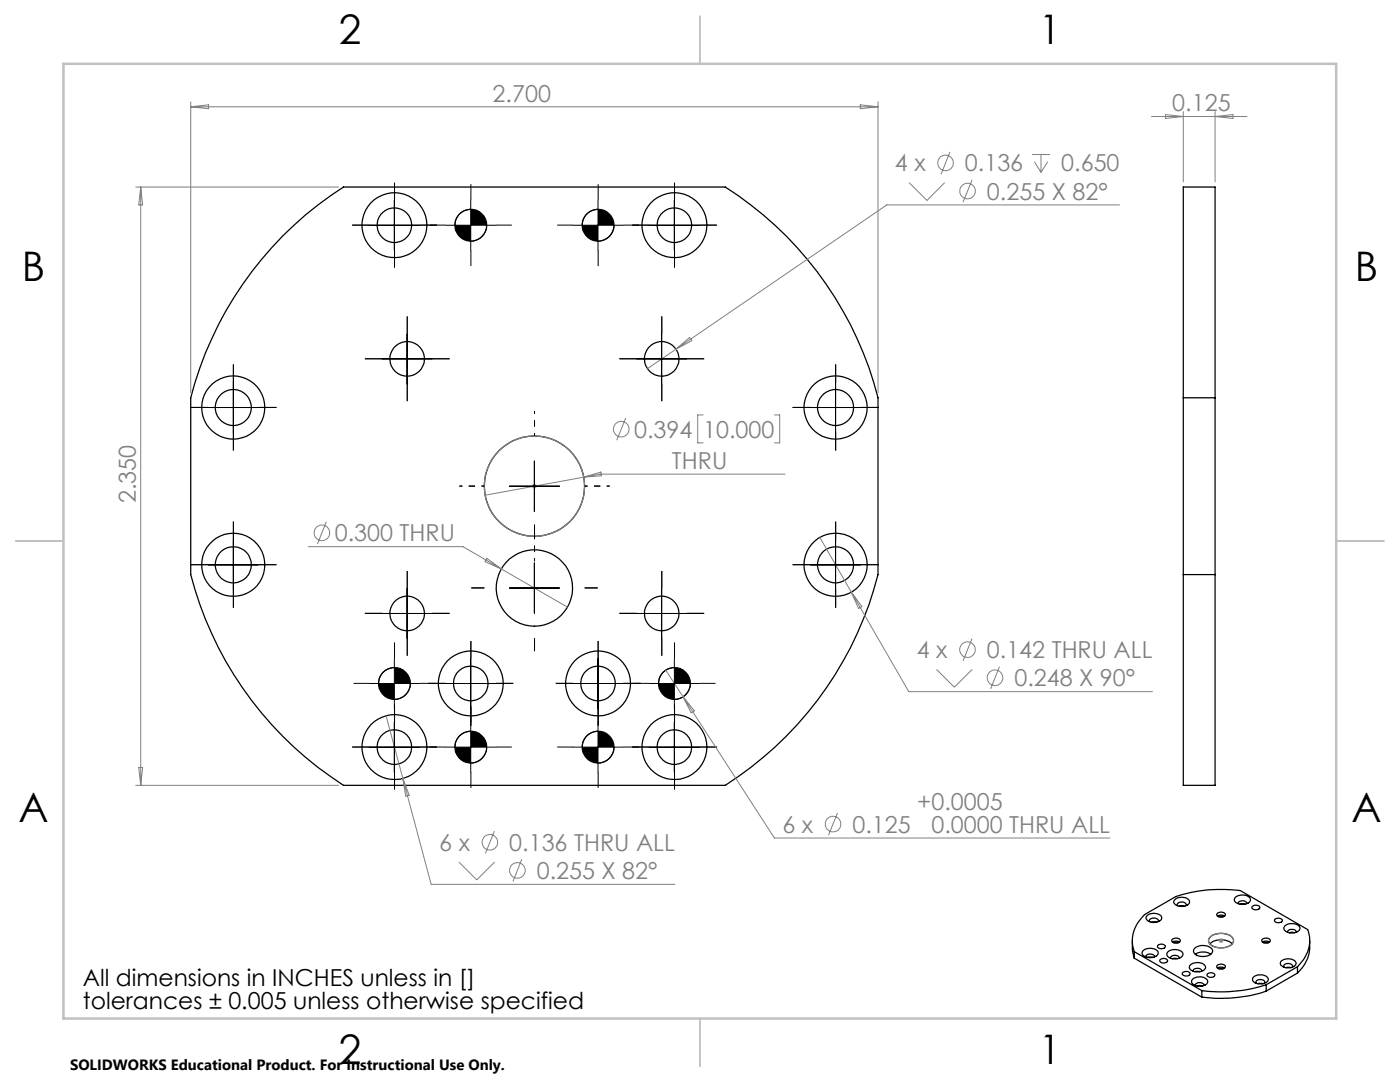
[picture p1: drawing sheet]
<svg xmlns="http://www.w3.org/2000/svg" width="279mm" height="216mm" viewBox="0 0 279 216" stroke-linecap="round" stroke-linejoin="round" font-family="sans-serif">
<g fill="none" stroke="#000" stroke-width=".25">
<path d="M56.4 47.1a69.4 69.4 0 0 1 12.1-9.8h76.2a70.6 70.6 0 0 1 30.5 42.1v35.3a70.7 70.7 0 0 1-30.5 42h-76.2a71 71 0 0 1-30.4-42v-35.3a70.9 70.9 0 0 1 18.3-32.3zM236.1 79.4v-42.1h6.4v42.1M236.1 79.4v35.3M236.1 79.4h6.4M242.5 79.4v35.3M236.1 114.7v42h6.4v-42M236.1 114.7h6.4M234.5 179.5a1.97 1.97 0 0 1 2.9 .4 1.34 1.34 0 0 1-1.7 1 1.15 1.15 0 0 1-1.4-1.1zM246.6 179a2.03 2.03 0 0 1 3 .5 1.43 1.43 0 0 1-2 .9 1.17 1.17 0 0 1-1.3-1zM226 187.7v2.2l.4 1.3M226.4 189.9a6.7 6.7 0 0 1 2-7.4l6.3-3.6a29.1 29.1 0 0 1 12.8-1.2l13.5 7.8a6.7 6.7 0 0 1-2.1 7.4M226.4 189.9l13.5 7.8"/>
<path d="M226.4 189.9v1.3M226.4 191.2l13.5 7.8M228.2 189.7a2.19 2.19 0 0 1 2.9 .3 1.4 1.4 0 0 1-1.9 1.1 .97 .97 0 0 1-1-.3 .97 .97 0 0 1-.1-1zM228.7 191a.94 .94 0 0 1 .8-.6 .94 .94 0 0 1 .9 .5v.1M229 182.6a2.16 2.16 0 0 1 2.8 .4 1.18 1.18 0 0 1-1.4 1.1l-.5-.1a.97 .97 0 0 1-1.1-1.2zM229 191h1M229.5 183.9a.54 .54 0 0 1 .1-.6 .54 .54 0 0 1 .6-.1 .63 .63 0 0 1 .7 0 .63 .63 0 0 1 .2 .7M229.8 184h1M231.1 188.6h.1a.99 .99 0 0 1 1.4 .2 .9 .9 0 0 1-1.6 0zM231.5 191.5l.1-.1a.9 .9 0 0 1 1.4 .4 .86 .86 0 0 1-.8 .4 .86 .86 0 0 1-.7-.6zM233 190a2.16 2.16 0 0 1 3.1 .2 1.4 1.4 0 0 1-1.9 1.1 .97 .97 0 0 1-1-.3 .97 .97 0 0 1-.2-1zM233.6 191.2a.94 .94 0 0 1 .9-.6 .94 .94 0 0 1 .8 .6"/>
<path d="M233.9 187.5l.4-.2a.79 .79 0 0 1 1.2 .5v.1a1.1 1.1 0 0 1-1.7-.2zM234 191.3l.4-.1 .6 .1M234 188l.6-.2 .8 .2M234.2 188.1h1M235 180.7a.62 .62 0 0 1 .2-.6 .62 .62 0 0 1 .7-.1 .57 .57 0 0 1 .6 .1 .57 .57 0 0 1 .1 .6M235.3 180.8l.4-.1 .6 .1M236.1 194l.3-.1a.7 .7 0 0 1 1.1 .6 .94 .94 0 0 1-1.6-.2zM237.6 192.5a1.99 1.99 0 0 1 3 .5 1.77 1.77 0 0 1-2.4 .9 .87 .87 0 0 1-.7-1.3zM238.1 195.3a2.03 2.03 0 0 1 2.9 .5 1.43 1.43 0 0 1-1.9 1 1.23 1.23 0 0 1-1.3-1.1zM238.1 193.8a.95 .95 0 0 1 1.6-.3l.1 .3M238.4 189.2a2.57 2.57 0 0 1 3.6 .3 1.26 1.26 0 0 1-1.4 1.3 1.9 1.9 0 0 1-2.4-1zM238.5 193.9h1"/>
<path d="M238.5 196.6a.94 .94 0 0 1 .9-.5 .94 .94 0 0 1 .9 .5M238.5 190.4l.2-.1a2.94 2.94 0 0 1 2.9 .1M238.9 196.7l.4-.1 .6 .1M239.9 197.7v1.3M240.9 194.3l.4-.1a.67 .67 0 0 1 .7-.1 .67 .67 0 0 1 .4 .6l-.1 .1a.82 .82 0 0 1-.8 .2 .82 .82 0 0 1-.6-.6zM241.4 188.3a3.5 3.5 0 0 1 4.5 0M241.6 186.9a3.4 3.4 0 0 1 4.3 .2 1.07 1.07 0 0 1-.6 1.7 3.3 3.3 0 0 1-4.1-.8v-.6zM242.9 192.7l.6-.3a.67 .67 0 0 1 .7 0 .67 .67 0 0 1 .3 .7 1.01 1.01 0 0 1-1.7-.3zM242.9 182.3l.4-.2a.73 .73 0 0 1 .8-.1 .73 .73 0 0 1 .4 .7 1.04 1.04 0 0 1-1.7-.3zM243 193.2l.2-.2a1.15 1.15 0 0 1 1.2 .2M243 182.8l.2-.1a1.15 1.15 0 0 1 1.2 .1M243.2 193.3h1"/>
<path d="M243.2 182.9h1M247.1 180.3a.94 .94 0 0 1 .8-.6 .94 .94 0 0 1 .9 .6M247.4 180.4h1.1M249.9 180.9a.92 .92 0 0 1 1.5 .3 .94 .94 0 0 1-1.6-.2zM250.2 195a1.97 1.97 0 0 1 2.9 .4 1.66 1.66 0 0 1-2.3 .8 .76 .76 0 0 1-.7-.4 .76 .76 0 0 1 .1-.8zM250.7 196.2a.64 .64 0 0 1 .2-.7 .64 .64 0 0 1 .7-.1 .6 .6 0 0 1 .6 .2 .6 .6 0 0 1 .1 .6M251 196.3h1M251.9 187.4l.4-.1a.71 .71 0 0 1 .8-.1 .71 .71 0 0 1 .3 .7 .99 .99 0 0 1-1.6-.3zM252 188l.5-.2 .9 .2M252.2 188.1h1M252.7 196.5a29.8 29.8 0 0 1-12.8 1.2M252.7 197.8a29.1 29.1 0 0 1-12.8 1.2"/>
<path d="M252.7 196.5v1.3M254.4 183.4h.1a.99 .99 0 0 1 1.4 .3 .9 .9 0 0 1-1.5-.1zM255.7 191.8a2.15 2.15 0 0 1 2.9 .2 1.22 1.22 0 0 1-1.6 1.1h-.2a1.09 1.09 0 0 1-1.2-1.1zM256.3 193a.71 .71 0 0 1 .3-.7 .71 .71 0 0 1 .7 0 .51 .51 0 0 1 .5 .1 .51 .51 0 0 1 .1 .6M256.5 184.7a2.14 2.14 0 0 1 2.9 .3 1.19 1.19 0 0 1-1.4 1.2h-.3a1.26 1.26 0 0 1-1.5-1.1zM256.6 193.1h1M257 186a.94 .94 0 0 1 .8-.5 .94 .94 0 0 1 .9 .5M257.3 186.1l.4-.1 .6 .1M258.9 192.9l-6.2 3.6M258.9 192.9v1.3M258.9 194.2l-6.2 3.6M261.4 187.7v1.3a6.9 6.9 0 0 1-2.5 5.2"/>
<circle cx="78.7" cy="44.9" r="3.5"/>
<circle cx="78.7" cy="44.9" r="6.5"/>
<circle cx="93.9" cy="44.9" r="3.2"/>
<circle cx="119.3" cy="44.9" r="3.2"/>
<circle cx="134.6" cy="44.9" r="3.5"/>
<circle cx="134.6" cy="44.9" r="6.5"/>
<circle cx="81.3" cy="71.6" r="3.4"/>
<circle cx="132.1" cy="71.6" r="3.4"/>
<circle cx="46.6" cy="81.3" r="6.3"/>
<circle cx="46.6" cy="81.3" r="3.6"/>
<circle cx="106.7" cy="97" r="10"/>
<circle cx="166.8" cy="81.3" r="3.6"/>
<circle cx="166.8" cy="81.3" r="6.3"/>
<circle cx="46.5" cy="112.7" r="6.3"/>
<circle cx="46.6" cy="112.7" r="3.6"/>
<circle cx="106.7" cy="117.3" r="7.6"/>
<circle cx="166.8" cy="112.7" r="3.6"/>
<circle cx="166.8" cy="112.7" r="6.3"/>
<circle cx="78.7" cy="136.4" r="3.2"/>
<circle cx="81.3" cy="122.4" r="3.4"/>
<circle cx="93.9" cy="136.4" r="3.5"/>
<circle cx="94" cy="136.4" r="6.5"/>
<circle cx="119.3" cy="136.4" r="3.5"/>
<circle cx="119.4" cy="136.4" r="6.5"/>
<circle cx="132.1" cy="122.4" r="3.4"/>
<circle cx="134.6" cy="136.4" r="3.2"/>
<circle cx="78.7" cy="149.1" r="3.5"/>
<circle cx="78.7" cy="149.1" r="6.5"/>
<circle cx="93.9" cy="149.1" r="3.2"/>
<circle cx="119.3" cy="149.1" r="3.2"/>
<circle cx="134.6" cy="149.1" r="3.5"/>
<circle cx="134.6" cy="149.1" r="6.5"/>
</g>
<g fill="none" stroke="#808080" stroke-width=".2">
<path d="M27.1 37.3h40.5M28.1 37.3l.4 3.6h-.8zM28.1 37.3v119.4M38.1 20.3v58.1M38.1 21.3h137.1M38.1 21.3l3.5-.4v.8zM171.7 20.9l3.5 .4-3.5 .4zM175.2 20.3v58.1M181.4 36.4l3.6 3.6 3.5-3.6M189.6 30.3l-1.8 4.4M194 35.9l-1.8 4.5M206 30.8h3.5"/>
<path d="M206.4 32.3l1.4 2.1M207.8 30.8v3.6M209.1 32.3l-1.3 2.1M229.8 23.2h19M232.6 22.9l3.5 .3-3.5 .4zM236.1 22.3v14M242.5 22.3v14M242.5 23.2l3.6-.3v.7zM223.4 40.9h-46.4l-42.1 28.8M134.9 69.7l-5.7 3.9M134.9 69.7l2.7-2.4 .5 .7zM106.2 97h1"/>
<path d="M106.3 96.7l.7 .7M106.6 96.5v1M107 96.7l-.7 .7M116.5 95.2l-19.7 3.6M116.5 95.2l3.4-1 .2 .7zM124.9 83.4l-1.8 4.4M140.3 82.8h-1.1v5.6h1.1M154.6 82.8h1v5.6h-1M156.7 94.6h-37l-3.2 .6M61.5 109.1h30.9l7.6 4.4M65.1 104.1l-1.7 4.4M97.2 111.4l2.8 2.1-3.2-1.4z"/>
<path d="M100 113.5l13.2 7.6M163.6 107.2l17.8 30.8h48.6M169.9 118.1l2.1 2.9-.7 .4zM132.9 133.7l21.7 33.5h66.9M136.3 139l2.3 2.8-.7 .4zM186.9 133.6l3.6 3.5 3.5-3.5M194 127.4l-1.8 4.5M199.5 133l-1.8 4.5M27.1 156.7h40.5M27.7 153.1h.8l-.4 3.6zM77 142.8l9 33.7h48.7M80.4 155.3l1.3 3.4-.7 .2z"/>
<path d="M91.6 172l3.5 3.6 3.6-3.6M98.7 165.8l-1.8 4.5M104.1 171.4l-1.7 4.5M167.1 162.2l-1.8 4.5M243.2 187.7h1M243.3 187.3l.8 .7M243.7 187.2v1M244.1 187.3l-.8 .7"/>
<circle cx="188.7" cy="32.5" r="1.55"/>
<circle cx="193.1" cy="38.1" r="1.55"/>
<circle cx="124" cy="85.6" r="1.56"/>
<circle cx="64.2" cy="106.3" r="1.55"/>
<circle cx="193.1" cy="129.6" r="1.55"/>
<circle cx="198.6" cy="135.2" r="1.55"/>
<circle cx="97.7" cy="168.1" r="1.56"/>
<circle cx="103.2" cy="173.7" r="1.56"/>
<circle cx="166.3" cy="164.4" r="1.56"/>
</g>
<g fill="none" stroke="#000" stroke-width=".2">
<path d="M78.7 39.9v10.1M93.9 39.9v10.1M119.3 39.9v10.1M134.6 39.9v10.1M73.7 44.9h10M89 44.9h10M93.9 41.8a3.2 3.2 0 0 0-3.1 3.1M97.1 44.9a3.1 3.1 0 0 1-3.2 3.2M114.4 44.9h10M119.3 41.8a3.2 3.2 0 0 0-3.1 3.1M122.5 44.9a3.1 3.1 0 0 1-3.2 3.2M129.6 44.9h10"/>
<path d="M46.6 76.3v10M76.3 71.6h10M81.2 66.6v10M127.1 71.6h10M132 66.6v10M166.8 76.3v10M41.6 81.3h9.9M101.7 97h10M106.6 92v10M161.7 81.3h10.1M41.6 112.7h9.9M46.6 107.7v10"/>
<path d="M81.2 117.4v10M101.7 117.3h10M106.6 112.3v10M132 117.4v10M161.7 112.7h10.1M166.8 107.7v10M73.7 136.4h10M76.3 122.4h10M78.7 133.2a3.2 3.2 0 0 0-3.2 3.2M78.7 131.4v10M81.9 136.4a3.1 3.1 0 0 1-3.2 3.2M89 136.4h10"/>
<path d="M93.9 131.4v10M114.4 136.4h10M119.3 131.4v10M127.1 122.4h10M129.6 136.4h10M134.6 133.2a3.2 3.2 0 0 0-3.2 3.2M134.6 131.4v10M137.8 136.4a3.1 3.1 0 0 1-3.2 3.2M73.7 149.1h10M78.7 144.1v10M89 149.1h10M93.9 145.9a3.2 3.2 0 0 0-3.1 3.2"/>
<path d="M93.9 144.1v10M97.1 149.1a3.1 3.1 0 0 1-3.2 3.2M114.4 149.1h10M119.3 145.9a3.2 3.2 0 0 0-3.1 3.2M119.3 144.1v10M122.5 149.1a3.1 3.1 0 0 1-3.2 3.2M129.6 149.1h10M134.6 144.1v10"/>
</g>
<g fill="none" stroke="#808080" stroke-width=".25">
<path d="M241.5 187a3.5 3.5 0 0 1 4.6 .2 1.34 1.34 0 0 1-1.3 1.8 3.2 3.2 0 0 1-3.6-1 .95 .95 0 0 1 .3-1z"/>
<circle cx="106.6" cy="97" r="10"/>
</g>
<g fill="none" stroke="#000" stroke-width=".2" stroke-dasharray="15.2 1.3 1.3 1.3" stroke-linecap="butt">
<path d="M78.7 39.9v-3.4M94 39.9v-3.2M119.4 39.9v-3.2M134.6 39.9v-3.4M73.7 44.9h-3.4M78.7 49.9v3.5M83.7 44.9h3.5M89 44.9h-3.2M94 49.9v3.2M99 44.9h3.1M114.4 44.9h-3.2M119.4 49.9v3.2"/>
<path d="M124.4 44.9h3.1M129.6 44.9h-3.4M134.6 49.9v3.5M139.6 44.9h3.5M46.6 76.3v-3.6M76.3 71.6h-3.5M81.3 66.6v-3.5M81.3 76.6v3.4M86.3 71.6h3.4M127.1 71.6h-3.5M132.1 66.6v-3.5M132.1 76.6v3.4"/>
<path d="M137.1 71.6h3.4M166.8 76.3v-3.6M41.6 81.3h-3.6M46.6 86.3v3.6M51.6 81.3h3.6M161.8 81.3h-3.6M166.8 86.3v3.6M171.8 81.3h3.6M41.6 112.7h-3.6M46.6 107.7v-3.6M46.6 117.7v3.6M51.6 112.7h3.6"/>
<path d="M81.3 117.4v-3.5M96.7 117.3h-2.6M106.7 107.3v-2.6M116.7 117.3h2.6M132.1 117.4v-3.5M161.8 112.7h-3.6M166.8 107.7v-3.6M166.8 117.7v3.6M171.8 112.7h3.6M73.7 136.4h-3.1M76.3 122.4h-3.5M78.7 131.4v-3.2"/>
<path d="M81.3 127.4v3.4M83.7 136.4h3.2M86.3 122.4h3.4M89 136.4h-3.5M94 131.4v-3.5M99 136.4h3.4M106.7 127.3v2.6M114.4 136.4h-3.5M119.4 131.4v-3.5M124.4 136.4h3.4M127.1 122.4h-3.5M129.6 136.4h-3.2"/>
<path d="M132.1 127.4v3.4M134.6 131.4v-3.2M137.1 122.4h3.4M139.6 136.4h3.2M73.7 149.1h-3.4M78.7 144.1v-3.5M78.7 154.1v3.4M78.7 141.4v3.1M83.7 149.1h3.5M89 149.1h-3.2M94 141.4v3.4M94 144.1v-3.2"/>
<path d="M94 154.1v3.1M99 149.1h3.1M114.4 149.1h-3.2M119.4 141.4v3.4M119.4 144.1v-3.2M119.4 154.1v3.1M124.4 149.1h3.1M129.6 149.1h-3.4M134.6 144.1v-3.5M134.6 154.1v3.4M134.6 141.4v3.1M139.6 149.1h3.5"/>
</g>
<path d="M96.7 97h-5M106.7 87v-5M116.7 97h5M106.7 107v5" fill="none" stroke="#000" stroke-width=".2" stroke-dasharray="15.2 1.3 1.3 1.3" stroke-dashoffset="14.6" stroke-linecap="butt"/>
<path d="M139.7 3.2v9.5M3.1 107.9h9.6M266.7 107.9h9.5M139.7 203.2v9.6" fill="none" stroke="#c0c0c0" stroke-width=".25"/>
<path d="M12.7 12.7h254v190.5h-254z" fill="none" stroke="#c0c0c0" stroke-width=".5"/>
<path d="M131.4 136.4a3.2 3.2 0 0 0 3.2 3.2v-3.2zM134.6 133.2v3.2h3.2a3.1 3.1 0 0 0-3.2-3.2zM75.5 136.4a3.2 3.2 0 0 0 3.2 3.2v-3.2zM78.7 133.2v3.2h3.2a3.1 3.1 0 0 0-3.2-3.2zM90.8 44.9a3.2 3.2 0 0 0 3.1 3.2v-3.2zM93.9 41.8v3.1h3.2a3.1 3.1 0 0 0-3.2-3.1zM116.2 44.9a3.2 3.2 0 0 0 3.1 3.2v-3.2zM119.3 41.8v3.1h3.2a3.1 3.1 0 0 0-3.2-3.1zM116.2 149.1a3.2 3.2 0 0 0 3.1 3.2v-3.2zM119.3 145.9v3.2h3.2a3.1 3.1 0 0 0-3.2-3.2zM90.8 149.1a3.2 3.2 0 0 0 3.1 3.2v-3.2zM93.9 145.9v3.2h3.2a3.1 3.1 0 0 0-3.2-3.2z" fill="#000"/>
<g font-size="8.1">
<text x="67.6" y="8.9">2</text>
<text x="207.3" y="8.9">1</text>
<text x="4.4" y="56.1">B</text>
<text x="270.4" y="56.1">B</text>
<text x="3.7" y="164.1">A</text>
<text x="269.7" y="164.1">A</text>
<text x="67.6" y="212.4">2</text>
<text x="207.3" y="212.4">1</text>
</g>
<g font-size="4.7" fill="#808080">
<text x="98.3" y="20.3">2.700</text>
<text x="234" y="22.2">0.125</text>
<text x="178.6" y="34.2">4 x</text>
<text x="192.6" y="34.2">0.136</text>
<text x="211.8" y="34.2">0.650</text>
<text x="197" y="39.8">0.255 X 82°</text>
<text x="126.6" y="87.3">0.394</text>
<text x="140.3" y="87.3">10.000</text>
<text x="134.1" y="93.6">THRU</text>
<text x="27.1" y="100.4" transform="rotate(-90 27.1 100.4)">2.350</text>
<text x="66.8" y="108">0.300 THRU</text>
<text x="183" y="131.3">4 x</text>
<text x="197" y="131.3">0.142 THRU ALL</text>
<text x="202.5" y="136.9">0.248 X 90°</text>
<text x="183.1" y="161.7">+0.0005</text>
<text x="156.1" y="166.1">6 x</text>
<text x="170.1" y="166.1">0.125</text>
<text x="185.9" y="166.2">0.0000 THRU ALL</text>
<text x="87.7" y="169.8">6 x</text>
<text x="101.6" y="169.8">0.136 THRU ALL</text>
<text x="107.1" y="175.4">0.255 X 82°</text>
</g>
<g font-size="4.7">
<text x="16.5" y="196.8">All dimensions in INCHES unless in []</text>
<text x="16.5" y="201.3">tolerances ± 0.005 unless otherwise specified</text>
</g>
<text font-size="3" x="14" y="213.5">SOLIDWORKS Educational Product. For Instructional Use Only.</text>
</svg>
